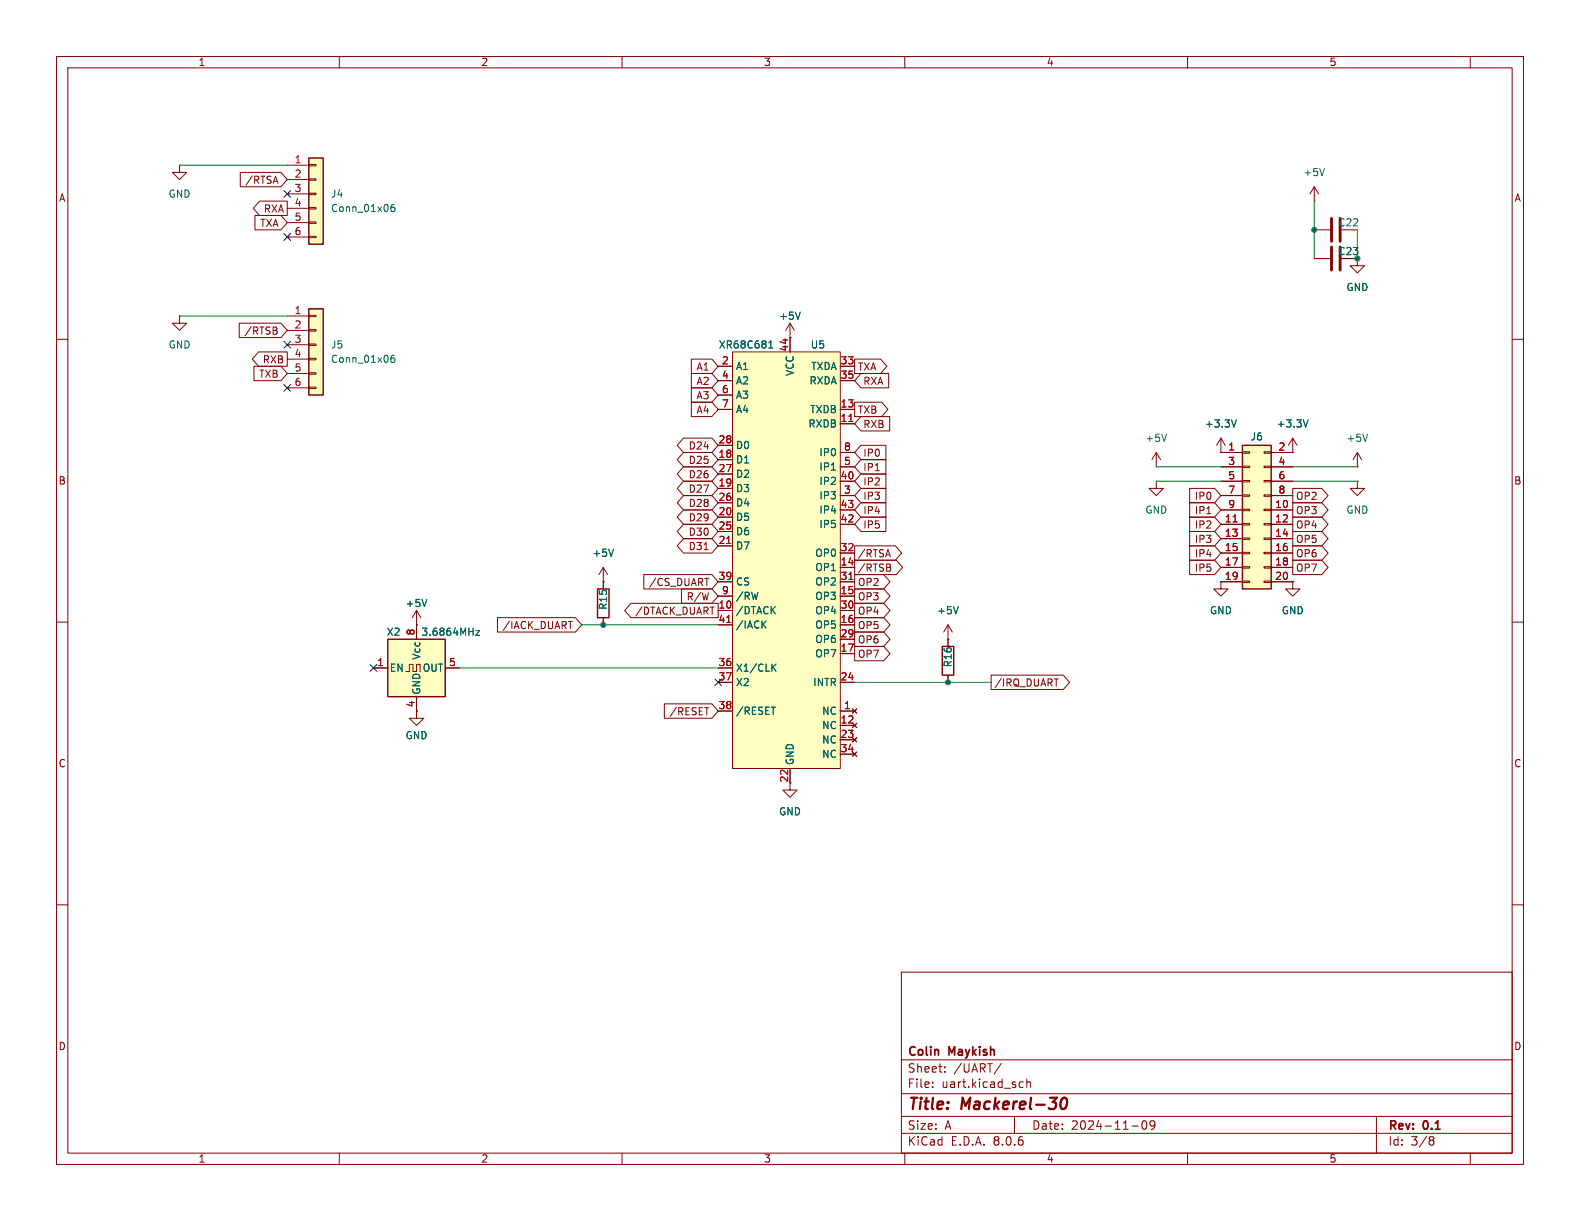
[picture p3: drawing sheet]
<svg xmlns="http://www.w3.org/2000/svg" width="279mm" height="216mm" viewBox="0 0 279 216" stroke-linecap="round" stroke-linejoin="round" font-family="sans-serif">
<g fill="none" stroke="#840000" stroke-width=".18">
<path d="M10 10h259.4v195.9h-259.4zM12 12h255.4v191.9h-255.4zM60 10v2M110 10v2M160 10v2M210 10v2M260 10v2M10 60h2M267.4 60h2M228.6 77.5l-.8 1.2M228.6 77.5v2.5M228.6 77.5l.8 1.2"/>
<path d="M204.5 82.6h.1M204.5 85.1v1.3h1.2l-1.2 1.2-1.3-1.2h1.3M204.5 85.1h.1M204.5 80l-.8 1.3M204.5 80v2.6M204.5 80l.7 1.3M228.6 80h.1M10 110h2M267.4 110h2M139.7 138.4v1.3h1.3l-1.3 1.3-1.3-1.3h1.3M10 160h2M267.4 160h2"/>
<path d="M159.4 171.9h108v32h-108zM159.4 197.4h108M159.4 193.4h108M159.4 187.4h108M164.9 192.1v.2M164.9 191.4v.1M167.1 189.4v.2M167.1 188.7v.1M177.1 188l-1.3 1.9M179.4 197.4v3M180.5 191.3l.4 .1M180.9 192.2l-.4 .1"/>
<path d="M181.6 191.4l.2-.1 .3 .1 .1 .9M181.6 190.8v1.5M200.1 199.1h1.2M202.1 198.3l.2-.1a.81 .81 0 0 1 .6 .6 .81 .81 0 0 1-.3 .8l-.2 .1a.81 .81 0 0 1-.3-1.4zM204.2 198.8l-.3 .3h-.3l-.2-.3 .1-.5 .4-.1 .2 .1a.99 .99 0 0 1-.3 1.4h-.3M243.4 197.4v6.5M60 203.9v2M110 203.9v2M159.4 200.4h108M160 203.9v2M210 203.9v2M253 201h.3l.3 .3-.3 .3"/>
<path d="M253 201.6h.3M253.3 201.6l.2 .2 .1 .4-.3 .3h-.3M260 203.9v2"/>
</g>
<path d="M187.8 194.3a.46 .46 0 0 1 .5-.2 .46 .46 0 0 1 .4 .4 1.15 1.15 0 0 1-.8 1.6l-.2-.1a1.54 1.54 0 0 1 .1-1.7z" fill="none" stroke="#840000" stroke-width=".4"/>
<path d="M206.3 76.8l-.4 1.2M231.3 74.2l-.4 1.3" fill="none" stroke="#006464" stroke-width=".18"/>
<path d="M54.6 27.9h2.5v15.3h-2.5z" fill="#ffffc2"/>
<g fill="none" stroke="#840000" stroke-width=".18">
<path d="M31.7 29.2v1.3h1.3l-1.3 1.3-1.2-1.3h1.2M31.7 29.2h.1M50.8 29.2h3.8M50.8 31.8h3.8M50.8 34.3h3.8M50.8 36.8h3.8M50.8 39.4h3.8M54.6 39.2h1.3v.3h-1.3zM54.6 36.7h1.3v.3h-1.3zM54.6 34.2h1.3v.2h-1.3zM54.6 31.6h1.3v.3h-1.3zM54.6 29.1h1.3v.2h-1.3z"/>
<path d="M232.4 35.6h.1M232.4 33l-.8 1.3M232.4 33v2.6M232.4 33l.8 1.3M50.8 41.9h3.8M54.6 41.8h1.3v.2h-1.3zM232.4 40.6h2.8M106.7 102.9h.1M106.7 100.3v3.8M106.7 109.2v1.3M106.7 100.3l-.8 1.3M106.7 100.3l.7 1.3"/>
</g>
<path d="M54.6 27.9h2.5v15.3h-2.5zM105.7 104.1h2v5.1h-2z" fill="none" stroke="#840000" stroke-width=".25"/>
<path d="M69.7 36.1l-.3 .1a.86 .86 0 0 0 0 1.2l.4-.1v-.4l-.2-.3-.4 .1-.1 .2M234.2 29.8l-.4 1.3M108.5 97.1l-.4 1.3" fill="none" stroke="#006464" stroke-width=".18"/>
<path d="M235.5 38.6v4.1M237 38.6v4.1" fill="none" stroke="#840000" stroke-width=".51"/>
<path d="M129.5 62.2h19.1v73.7h-19.1z" fill="#ffffc2"/>
<g fill="none" stroke="#840000" stroke-width=".18">
<path d="M139.7 59.7v2.5M232.4 45.7h2.8M240 45.7v1.3h1.3l-1.3 1.3-1.2-1.3h1.2M127 72.4h2.5M127 64.8h2.5M127 78.7h2.5M127 67.3h2.5M127 69.9h2.5M129.5 62.2h19.1v73.7h-19.1zM148.6 74.9h2.5M148.6 72.4h2.5M148.6 64.8h2.5"/>
<path d="M148.6 67.3h2.5M127 81.3h2.5M127 86.4h2.5M127 91.4h2.5M127 96.5h2.5M127 94h2.5M127 88.9h2.5M127 83.8h2.5M148.6 87.6h2.5M148.6 97.8h2.5M148.6 85.1h2.5M148.6 92.7h2.5"/>
<path d="M148.6 90.2h2.5M148.6 82.6h2.5M148.6 80h2.5M240 85.1v1.3h1.3l-1.3 1.2-1.2-1.2h1.2M240 85.1h.1M240 82.6h.1M240 80l-.7 1.3M240 80v2.6M240 80l.8 1.3M127 108h2.5M127 105.4h2.5M127 110.5h2.5"/>
<path d="M127 102.9h2.5M127 118.1h2.5M148.6 108h2.5M148.6 100.3h2.5M148.6 105.4h2.5M148.6 110.5h2.5M148.6 115.6h2.5M148.6 113h2.5M148.6 102.9h2.5M215.9 102.9v1.2h1.3l-1.3 1.3-1.3-1.3h1.3M215.9 102.9h.1M228.6 102.9v1.2h1.3l-1.3 1.3-1.3-1.3h1.3"/>
<path d="M228.6 102.9h.1M127 125.7h2.5M127 120.7h2.5M139.7 135.9v2.5M148.6 125.7h2.5M148.6 128.3h2.5M148.6 130.8h2.5M148.6 120.7h2.5M148.6 133.4h2.5M150.7 125.3l.8 .8M150.7 127.9l.8 .8M150.7 130.4l.8 .8"/>
<path d="M150.7 133l.8 .7M151.5 125.3l-.8 .8M151.5 127.9l-.8 .8M151.5 130.4l-.8 .8M151.5 133l-.8 .7"/>
</g>
<path d="M150.1 74.5h.7M128.5 96.1h.7M128.5 110.1h.7M150.1 102.5h.7" fill="none" stroke="#a90000" stroke-width=".18"/>
<path d="M135.9 61.5h.8M135.9 60.6l.4-.3v1.2M241.8 76.8l-.4 1.2M147 83.1h.7M134.9 110.3l.6 .8M135.5 109.8l-.8 .7M136.7 118l.5 .7M137.2 117.4l-.7 .7M136.4 125h.7" fill="none" stroke="#006464" stroke-width=".18"/>
<path d="M235.5 43.7v4.1M237 43.7v4.1" fill="none" stroke="#840000" stroke-width=".51"/>
<path d="M219.7 78.7h5.1v25.4h-5.1z" fill="#ffffc2"/>
<g fill="none" stroke="#840000" stroke-width=".18">
<path d="M31.7 55.9v1.3h1.3l-1.3 1.2-1.2-1.2h1.2M31.7 55.9h.1M215.9 77.5l-.8 1.2M215.9 77.5v2.5M215.9 77.5l.8 1.2M219.7 79.9h1.3v.2h-1.3zM223.5 79.9h1.3v.2h-1.3zM215.9 80h.1M215.9 80h3.8M215.9 90.2h3.8M215.9 92.7h3.8M215.9 95.3h3.8"/>
<path d="M215.9 97.8h3.8M215.9 82.6h3.8M215.9 85.1h3.8M215.9 87.6h3.8M219.7 97.7h1.3v.2h-1.3zM219.7 95.1h1.3v.3h-1.3zM219.7 92.6h1.3v.2h-1.3zM219.7 90h1.3v.3h-1.3zM219.7 87.5h1.3v.3h-1.3zM219.7 85h1.3v.2h-1.3zM219.7 82.4h1.3v.3h-1.3zM223.5 97.7h1.3v.2h-1.3z"/>
<path d="M223.5 95.1h1.3v.3h-1.3zM223.5 92.6h1.3v.2h-1.3zM223.5 90h1.3v.3h-1.3zM223.5 87.5h1.3v.3h-1.3zM223.5 85h1.3v.2h-1.3zM223.5 82.4h1.3v.3h-1.3zM224.8 80h3.8M224.8 90.2h3.8M224.8 92.7h3.8M224.8 95.3h3.8M224.8 97.8h3.8M224.8 82.6h3.8"/>
<path d="M224.8 85.1h3.8M224.8 87.6h3.8M73.7 110.5h.1M73.7 108l-.8 1.2M73.7 108v2.5M73.7 108l.7 1.2M167.6 113h.1M167.6 110.5v3.8M167.6 119.4v1.3M167.6 110.5l-.7 1.3M167.6 110.5l.8 1.3M215.9 100.3h3.8"/>
<path d="M215.9 102.9h3.8M219.7 102.7h1.3v.3h-1.3zM219.7 100.2h1.3v.3h-1.3zM223.5 102.7h1.3v.3h-1.3zM223.5 100.2h1.3v.3h-1.3zM224.8 100.3h3.8M224.8 102.9h3.8M73.7 125.7v1.3h1.2l-1.2 1.3-1.3-1.3h1.3"/>
</g>
<path d="M219.7 78.7h5.1v25.4h-5.1zM166.6 114.3h2.1v5.1h-2.1z" fill="none" stroke="#840000" stroke-width=".25"/>
<path d="M218 92.3h.8" fill="none" stroke="#a90000" stroke-width=".18"/>
<path d="M218.6 74.2l-.4 1.3M75.5 106l-.4 1.3M169.5 107.3l-.5 1.2" fill="none" stroke="#006464" stroke-width=".18"/>
<path d="M54.6 54.6h2.5v15.3h-2.5z" fill="#ffffc2"/>
<path d="M50.8 55.9h3.8M50.8 58.4h3.8M54.6 58.3h1.3v.2h-1.3zM54.6 55.8h1.3v.2h-1.3zM50.8 61h3.8M50.8 63.5h3.8M50.8 66h3.8M50.8 68.6h3.8M54.6 68.5h1.3v.2h-1.3zM54.6 65.9h1.3v.3h-1.3zM54.6 63.4h1.3v.2h-1.3zM54.6 60.8h1.3v.3h-1.3z" fill="none" stroke="#840000" stroke-width=".18"/>
<path d="M54.6 54.6h2.5v15.3h-2.5z" fill="none" stroke="#840000" stroke-width=".25"/>
<path d="M69.7 62.8l-.3 .1a.86 .86 0 0 0 0 1.2l.4-.1v-.5l-.2-.2-.4 .1-.1 .1" fill="none" stroke="#006464" stroke-width=".18"/>
<path d="M68.6 113h10.1v10.2h-10.1z" fill="#ffffc2"/>
<path d="M68.6 113h10.1v10.2h-10.1z" fill="none" stroke="#840000" stroke-width=".25"/>
<g fill="none" stroke="#840000" stroke-width=".18">
<path d="M42.5 30.5h7.2l1.1 1.3-1.1 1.2h-7.2zM45.1 38.1h4.6l1.1 1.3-1.1 1.2h-4.6zM45.9 35.6h4.9v2.5h-4.9l-1.1-1.3zM48.7 31.2l.5 1.2M42.3 57.1h7.4l1.1 1.3-1.1 1.3h-7.4zM48.7 58.4l.3 .3v.3l-.2 .1M48.8 57.9l.2 .2-.2 .3M139.7 59.7h.1M139.7 57.2l-.8 1.2M139.7 57.2v5M139.7 57.2l.8 1.2M232.4 45.7h2.8"/>
<path d="M44.9 64.8h4.8l1.1 1.2-1.1 1.3h-4.8zM45.7 62.2h5.1v2.6h-5.1l-1.1-1.3zM120.9 77.5h5l1.1 1.2-1.1 1.3h-5l-1.1-1.3zM122.3 66h3.6l1.1 1.3-1.1 1.3h-3.6zM122.3 63.5h3.6l1.1 1.3-1.1 1.2h-3.6zM122.3 71.1h3.6l1.1 1.3-1.1 1.3h-3.6zM122.3 68.6h3.6l1.1 1.3-1.1 1.2h-3.6zM127 72.4h2.5M127 64.8h2.5M127 78.7h2.5M127 67.3h2.5M127 69.9h2.5"/>
<path d="M148.6 74.9h2.5M148.6 72.4h2.5M148.6 64.8h2.5M148.6 67.3h2.5M151.1 63.5h4.6l1.1 1.3-1.1 1.2h-4.6zM151.1 71.1h4.8l1.1 1.3-1.1 1.3h-4.8zM152.2 78.7h4.5v2.6h-4.5l-1.1-1.3zM152.2 73.7h5.1v2.5h-5.1l-1.1-1.3zM152.2 66h4.9v2.6h-4.9l-1.1-1.3zM120.9 92.7h5l1.1 1.3-1.1 1.3h-5l-1.1-1.3zM120.9 95.2h5l1.1 1.3-1.1 1.3h-5l-1.1-1.3zM120.9 87.6h5l1.1 1.3-1.1 1.3h-5l-1.1-1.3z"/>
<path d="M120.9 90.2h5l1.1 1.2-1.1 1.3h-5l-1.1-1.3zM120.9 85.1h5l1.1 1.3-1.1 1.2h-5l-1.1-1.2zM120.9 82.5h5l1.1 1.3-1.1 1.3h-5l-1.1-1.3zM120.9 80h5l1.1 1.3-1.1 1.3h-5l-1.1-1.3zM124.5 97.2h.7M127 81.3h2.5M127 86.4h2.5M127 91.4h2.5M127 96.5h2.5M127 94h2.5M127 88.9h2.5M127 83.8h2.5"/>
<path d="M148.6 80h2.5M148.6 90.2h2.5M148.6 92.7h2.5M148.6 97.8h2.5M148.6 82.6h2.5M148.6 85.1h2.5M148.6 87.6h2.5M151.1 96.5h7.2l1.1 1.3-1.1 1.3h-7.2zM151.1 99.1h7.4l1.1 1.2-1.1 1.3h-7.4zM152.2 83.8h4.5v2.6h-4.5l-1.1-1.3zM152.2 88.9h4.5v2.5h-4.5l-1.1-1.2zM152.2 86.4h4.5v2.5h-4.5l-1.1-1.3z"/>
<path d="M152.2 91.4h4.5v2.6h-4.5l-1.1-1.3zM152.2 81.3h4.5v2.5h-4.5l-1.1-1.2zM154.8 83.2h.7M157 97.2l.5 1.3M157.3 99.8l.2 .2-.2 .3M210.4 94h4.4l1.1 1.3-1.1 1.2h-4.4zM210.4 91.4h4.4l1.1 1.3-1.1 1.3h-4.4zM210.4 86.4h4.4l1.1 1.2-1.1 1.3h-4.4zM210.4 88.9h4.4l1.1 1.3-1.1 1.2h-4.4zM210.4 96.5h4.4l1.1 1.3-1.1 1.3h-4.4zM210.4 99.1h4.4l1.1 1.2-1.1 1.3h-4.4zM213.4 90.8h.7"/>
<path d="M215.9 80h.1M215.9 80h3.8M215.9 90.2h3.8M215.9 92.7h3.8M215.9 95.3h3.8M215.9 97.8h3.8M215.9 82.6h3.8M215.9 85.1h3.8M215.9 87.6h3.8M224.8 80h3.8M224.8 90.2h3.8M224.8 92.7h3.8"/>
<path d="M224.8 95.3h3.8M224.8 97.8h3.8M224.8 82.6h3.8M224.8 85.1h3.8M224.8 87.6h3.8M228.6 86.4h5.1l1.2 1.2-1.2 1.3h-5.1zM228.6 94h5.1l1.2 1.3-1.2 1.2h-5.1zM228.6 99.1h5.1l1.2 1.2-1.2 1.3h-5.1zM228.6 88.9h5.1l1.2 1.3-1.2 1.2h-5.1zM228.6 96.5h5.1l1.2 1.3-1.2 1.3h-5.1zM228.6 91.4h5.1l1.2 1.3-1.2 1.3h-5.1zM228.6 80h.1"/>
<path d="M66 118.1h2.6M71.8 118.7h.6v-1.2h.6v1.2h.7v-1.2h.6v1.2M73.7 110.5h.1M73.7 110.5v2.5M78.7 118.1h2.6M88 109.2h13.8l1.1 1.3-1.1 1.3h-13.8zM100.5 109.9h.7M106.7 102.9h.1M106.7 102.9v1.2M106.7 109.2v1.3M111.6 106.7h15.4v2.5h-15.4l-1.1-1.2zM113.9 101.6h12l1.1 1.3-1.1 1.2h-12z"/>
<path d="M120.5 104.1h5.4l1.1 1.3-1.1 1.3h-5.4zM124.6 102.3h.8M127 118.1h2.5M127 102.9h2.5M127 108h2.5M127 105.4h2.5M127 110.5h2.5M148.6 100.3h2.5M148.6 102.9h2.5M148.6 108h2.5M148.6 105.4h2.5M148.6 110.5h2.5"/>
<path d="M148.6 115.6h2.5M148.6 113h2.5M151.1 101.6h5.2l1.1 1.3-1.1 1.2h-5.2zM151.1 114.3h5.2l1.1 1.3-1.1 1.2h-5.2zM151.1 109.2h5.2l1.1 1.3-1.1 1.3h-5.2zM151.1 111.8h5.2l1.1 1.2-1.1 1.3h-5.2zM151.1 104.1h5.2l1.1 1.3-1.1 1.3h-5.2zM151.1 106.7h5.2l1.1 1.3-1.1 1.2h-5.2zM157.2 100.3l.3 .3v.3l-.2 .1M167.6 113h.1M167.6 113v1.3M167.6 119.4v1.3"/>
<path d="M175.3 119.4h12.7l1.1 1.3-1.1 1.2h-12.7zM215.9 102.9h.1M215.9 100.3h3.8M215.9 102.9h3.8M224.8 100.3h3.8M224.8 102.9h3.8M228.6 102.9h.1M73.7 123.2v2.5M117.5 124.5h8.4l1.1 1.2-1.1 1.3h-8.4zM124.6 125.1h.8M127 125.7h2.5M127 120.7h2.5"/>
<path d="M139.7 135.9v2.5M148.6 125.7h2.5M148.6 128.3h2.5M148.6 130.8h2.5M148.6 120.7h2.5M148.6 133.4h2.5M150.7 125.3l.8 .8M150.7 127.9l.8 .8M150.7 130.4l.8 .8M150.7 133l.8 .7M151.5 125.3l-.8 .8M151.5 127.9l-.8 .8"/>
<path d="M151.5 130.4l-.8 .8M151.5 133l-.8 .7M186.4 120.1h.7"/>
</g>
<g fill="none" stroke="#006464" stroke-width=".18">
<path d="M141.5 55.2l-.4 1.3M135.9 61.5h.8M135.9 60.6l.4-.3v1.2M218.6 74.2l-.4 1.3M231.3 74.2l-.4 1.3M108.5 97.1l-.4 1.3M147 83.1h.7M75.5 106l-.4 1.3M84.1 111.5h.7l-.7 .8h.7M134.9 110.3l.6 .8M135.5 109.8l-.8 .7M136.7 118l.5 .7"/>
<path d="M137.2 117.4l-.7 .7M169.5 107.3l-.5 1.2M136.4 125h.7"/>
</g>
<path d="M31.7 29.2h19.1M232.4 35.6v10.1M31.7 55.9h19.1M240 40.6v5.1M204.5 82.6h11.4M204.5 85.1h11.4M228.6 82.6h11.4M228.6 85.1h11.4M81.3 118.1h45.7M102.9 110.5h24.1M151.1 120.7h24.2" fill="none" stroke="#009600" stroke-width=".18"/>
<path d="M50.2 33.7l1.2 1.2M51.4 33.7l-1.2 1.2M50.2 41.3l1.2 1.2M51.4 41.3l-1.2 1.2M50.2 68l1.2 1.2M50.2 60.4l1.2 1.2M51.4 68l-1.2 1.2M51.4 60.4l-1.2 1.2M65.4 117.5l1.2 1.2M66.6 117.5l-1.2 1.2M126.4 120l1.2 1.3M127.6 120l-1.2 1.3" fill="none" stroke="#000084" stroke-width=".18"/>
<path d="M150.1 74.5h.7M128.5 96.1h.7M218 92.3h.8M128.5 110.1h.7M150.1 102.5h.7" fill="none" stroke="#a90000" stroke-width=".18"/>
<g fill="#009600" stroke="#009600" stroke-width=".18">
<circle cx="106.7" cy="110.5" r=".46"/>
<circle cx="240" cy="45.7" r=".46"/>
<circle cx="232.4" cy="40.6" r=".46"/>
<circle cx="167.6" cy="120.7" r=".46"/>
</g>
<g font-size="2.8" fill="#840000">
<text x="160.4" y="196.8">Title:</text>
<text x="170.1" y="196.8">Mackerel-30</text>
</g>
<g font-size="2.1" fill="#840000">
<text x="160.4" y="189.9">Sheet:</text>
<text x="160.4" y="187.1">Colin</text>
<text x="167.9" y="187.1">Maykish</text>
<text x="168.6" y="189.9">/UART/</text>
<text x="160.4" y="192.6">File:</text>
<text x="166.5" y="192.6">uart.kicad_sch</text>
<text x="160.4" y="202.8">KiCad</text>
<text x="160.4" y="200">Size:</text>
<text x="167.1" y="200">A</text>
<text x="168.1" y="202.8">E.D.A.</text>
<text x="175.7" y="202.8">8.0.6</text>
<text x="182.4" y="200">Date:</text>
<text x="189.4" y="200">2024-11-09</text>
<text x="245.4" y="200.2">Rev:</text>
<text x="245.4" y="202.8">Id:</text>
<text x="249.5" y="202.8">3/8</text>
<text x="251.8" y="200.2">0.1</text>
</g>
<g font-size="1.8" fill="#840000">
<text x="35" y="11.9">1</text>
<text x="85" y="11.9">2</text>
<text x="135" y="11.9">3</text>
<text x="185" y="11.9">4</text>
<text x="235" y="11.9">5</text>
<text x="10.3" y="35.9">A</text>
<text x="43.3" y="32.7">/RTSA</text>
<text x="267.7" y="35.9">A</text>
<text x="45.9" y="40.3">TXA</text>
<text x="46.6" y="37.8">RXA</text>
<text x="236.6" y="45.3">C23</text>
<text x="43.1" y="59.4">/RTSB</text>
<text x="46.4" y="64.5">RXB</text>
<text x="123.1" y="65.7">A1</text>
<text x="151.6" y="65.7">TXA</text>
<text x="45.7" y="67">TXB</text>
<text x="123.1" y="68.3">A2</text>
<text x="123.1" y="70.8">A3</text>
<text x="152.6" y="68.3">RXA</text>
<text x="123.1" y="73.3">A4</text>
<text x="151.6" y="73.3">TXB</text>
<text x="152.6" y="75.9">RXB</text>
<text x="121.7" y="82.2">D25</text>
<text x="121.7" y="79.7">D24</text>
<text x="152.6" y="81">IP0</text>
<text x="152.6" y="83.5">IP1</text>
<text x="10.3" y="85.9">B</text>
<text x="121.7" y="89.9">D28</text>
<text x="121.7" y="87.3">D27</text>
<text x="121.7" y="84.8">D26</text>
<text x="152.6" y="86">IP2</text>
<text x="152.6" y="88.6">IP3</text>
<text x="211.2" y="88.6">IP0</text>
<text x="229.1" y="88.6">OP2</text>
<text x="267.7" y="85.9">B</text>
<text x="121.7" y="94.9">D30</text>
<text x="121.7" y="92.4">D29</text>
<text x="152.6" y="91.1">IP4</text>
<text x="152.6" y="93.7">IP5</text>
<text x="211.2" y="93.7">IP2</text>
<text x="211.2" y="91.1">IP1</text>
<text x="229.1" y="91.1">OP3</text>
<text x="229.1" y="93.7">OP4</text>
<text x="121.7" y="97.5">D31</text>
<text x="151.6" y="98.7">/RTSA</text>
<text x="151.6" y="101.3">/RTSB</text>
<text x="211.2" y="96.2">IP3</text>
<text x="211.2" y="98.7">IP4</text>
<text x="211.2" y="101.3">IP5</text>
<text x="229.1" y="96.2">OP5</text>
<text x="229.1" y="101.3">OP7</text>
<text x="229.1" y="98.7">OP6</text>
<text x="114.7" y="103.8">/CS_DUART</text>
<text x="121.3" y="106.4">R/W</text>
<text x="151.6" y="103.8">OP2</text>
<text x="151.6" y="106.4">OP3</text>
<text x="88.8" y="111.4">/IACK_DUART</text>
<text x="112.2" y="108.9">/DTACK_DUART</text>
<text x="151.6" y="111.4">OP5</text>
<text x="151.6" y="114">OP6</text>
<text x="151.6" y="108.9">OP4</text>
<text x="151.6" y="116.5">OP7</text>
<text x="175.7" y="121.6">/IRQ_DUART</text>
<text x="118.3" y="126.7">/RESET</text>
<text x="10.3" y="135.9">C</text>
<text x="267.7" y="135.9">C</text>
<text x="139.4" y="138.5" transform="rotate(-90 139.4 138.5)">22</text>
<text x="10.3" y="185.9">D</text>
<text x="267.7" y="185.9">D</text>
<text x="35" y="205.8">1</text>
<text x="85" y="205.8">2</text>
<text x="135" y="205.8">3</text>
<text x="185" y="205.8">4</text>
<text x="235" y="205.8">5</text>
</g>
<g font-size="1.8" fill="#a90000">
<text x="52" y="29">1</text>
<text x="52" y="31.5">2</text>
<text x="52" y="34">3</text>
<text x="52" y="36.6">4</text>
<text x="52" y="39.1">5</text>
<text x="52" y="41.7">6</text>
<text x="52" y="55.6">1</text>
<text x="52" y="58.2">2</text>
<text x="52" y="60.7">3</text>
<text x="52" y="63.2">4</text>
<text x="52" y="65.8">5</text>
<text x="127.6" y="64.5">2</text>
<text x="139.4" y="62.3" transform="rotate(-90 139.4 62.3)">44</text>
<text x="148.5" y="64.5">33</text>
<text x="52" y="68.3">6</text>
<text x="127.6" y="67.1">4</text>
<text x="127.6" y="69.6">6</text>
<text x="148.5" y="67.1">35</text>
<text x="127.6" y="72.1">7</text>
<text x="148.5" y="74.7">11</text>
<text x="148.5" y="72.1">13</text>
<text x="127" y="81">18</text>
<text x="127" y="83.6">27</text>
<text x="127" y="78.5">28</text>
<text x="149.2" y="82.3">5</text>
<text x="149.2" y="79.8">8</text>
<text x="217.1" y="79.8">1</text>
<text x="217.1" y="82.3">3</text>
<text x="226" y="79.8">2</text>
<text x="226" y="82.3">4</text>
<text x="127" y="86.1">19</text>
<text x="127" y="88.6">26</text>
<text x="148.5" y="84.8">40</text>
<text x="148.5" y="89.9">43</text>
<text x="149.2" y="87.4">3</text>
<text x="217.1" y="84.8">5</text>
<text x="217.1" y="87.4">7</text>
<text x="217.1" y="89.9">9</text>
<text x="225.4" y="89.9">10</text>
<text x="226" y="84.8">6</text>
<text x="226" y="87.4">8</text>
<text x="127" y="91.2">20</text>
<text x="127" y="93.7">25</text>
<text x="148.5" y="92.5">42</text>
<text x="216.5" y="92.5">11</text>
<text x="216.5" y="95">13</text>
<text x="225.4" y="92.5">12</text>
<text x="225.4" y="95">14</text>
<text x="127" y="96.3">21</text>
<text x="148.5" y="100.1">14</text>
<text x="148.5" y="97.5">32</text>
<text x="216.5" y="97.5">15</text>
<text x="216.5" y="100.1">17</text>
<text x="225.4" y="97.5">16</text>
<text x="225.4" y="100.1">18</text>
<text x="127" y="107.7">10</text>
<text x="127" y="102.6">39</text>
<text x="127.6" y="105.2">9</text>
<text x="148.5" y="105.2">15</text>
<text x="148.5" y="107.7">30</text>
<text x="148.5" y="102.6">31</text>
<text x="216.5" y="102.6">19</text>
<text x="225.4" y="102.6">20</text>
<text x="73.4" y="112.5" transform="rotate(-90 73.4 112.5)">8</text>
<text x="127" y="110.2">41</text>
<text x="148.5" y="110.2">16</text>
<text x="148.5" y="112.8">29</text>
<text x="66.6" y="117.9">1</text>
<text x="79.3" y="117.9">5</text>
<text x="127" y="117.9">36</text>
<text x="148.5" y="115.3">17</text>
<text x="73.4" y="125.2" transform="rotate(-90 73.4 125.2)">4</text>
<text x="127" y="120.4">37</text>
<text x="127" y="125.5">38</text>
<text x="148.5" y="120.4">24</text>
<text x="149.2" y="125.5">1</text>
<text x="148.5" y="128">12</text>
<text x="148.5" y="130.6">23</text>
<text x="148.5" y="133.1">34</text>
</g>
<g font-size="1.8" fill="#006464">
<text x="29.7" y="35.2">GND</text>
<text x="58.4" y="35.2">J4</text>
<text x="230.4" y="31.3">+5V</text>
<text x="58.4" y="37.7">Conn_01x06</text>
<text x="236.6" y="40.2">C22</text>
<text x="238" y="51.7">GND</text>
<text x="137.7" y="56.7">+5V</text>
<text x="29.7" y="61.8">GND</text>
<text x="58.4" y="61.8">J5</text>
<text x="58.4" y="64.4">Conn_01x06</text>
<text x="127" y="61.8">XR68C681</text>
<text x="130" y="65.6">A1</text>
<text x="143.3" y="61.8">U5</text>
<text x="143.3" y="65.6">TXDA</text>
<text x="130" y="68.2">A2</text>
<text x="130" y="70.7">A3</text>
<text x="140.6" y="66.6" transform="rotate(-90 140.6 66.6)">VCC</text>
<text x="143" y="68.2">RXDA</text>
<text x="130" y="73.3">A4</text>
<text x="142.9" y="75.8">RXDB</text>
<text x="143.2" y="73.3">TXDB</text>
<text x="213" y="75.8">+3.3V</text>
<text x="225.7" y="75.8">+3.3V</text>
<text x="130" y="82.1">D1</text>
<text x="130" y="79.6">D0</text>
<text x="144.8" y="83.4">IP1</text>
<text x="144.8" y="80.9">IP0</text>
<text x="202.4" y="78.3">+5V</text>
<text x="221.1" y="78.1">J6</text>
<text x="238" y="78.3">+5V</text>
<text x="130" y="87.2">D3</text>
<text x="130" y="89.8">D4</text>
<text x="130" y="84.7">D2</text>
<text x="144.8" y="88.5">IP3</text>
<text x="144.8" y="86">IP2</text>
<text x="130" y="92.3">D5</text>
<text x="130" y="94.8">D6</text>
<text x="144.8" y="93.6">IP5</text>
<text x="144.8" y="91">IP4</text>
<text x="202.4" y="91">GND</text>
<text x="238" y="91">GND</text>
<text x="104.6" y="98.7">+5V</text>
<text x="130" y="97.4">D7</text>
<text x="144.1" y="101.2">OP1</text>
<text x="144.1" y="98.7">OP0</text>
<text x="71.6" y="107.5">+5V</text>
<text x="107.5" y="107.9" transform="rotate(-90 107.5 107.9)">R15</text>
<text x="130" y="103.7">CS</text>
<text x="130" y="106.3">/RW</text>
<text x="144.1" y="106.3">OP3</text>
<text x="144.1" y="103.7">OP2</text>
<text x="68.3" y="112.6">X2</text>
<text x="74.4" y="112.6">3.6864MHz</text>
<text x="130" y="108.8">/DTACK</text>
<text x="130" y="111.4">/IACK</text>
<text x="144.1" y="111.4">OP5</text>
<text x="144.1" y="113.9">OP6</text>
<text x="144.1" y="108.8">OP4</text>
<text x="165.6" y="108.8">+5V</text>
<text x="213.9" y="108.8">GND</text>
<text x="226.6" y="108.8">GND</text>
<text x="68.8" y="119">EN</text>
<text x="74.5" y="116.8" transform="rotate(-90 74.5 116.8)">Vcc</text>
<text x="74.7" y="119">OUT</text>
<text x="130" y="119">X1/CLK</text>
<text x="144.1" y="116.4">OP7</text>
<text x="168.5" y="118.1" transform="rotate(-90 168.5 118.1)">R16</text>
<text x="74.5" y="122.9" transform="rotate(-90 74.5 122.9)">GND</text>
<text x="130" y="121.5">X2</text>
<text x="143.7" y="121.5">INTR</text>
<text x="71.6" y="130.9">GND</text>
<text x="130" y="126.6">/RESET</text>
<text x="145.3" y="126.6">NC</text>
<text x="145.3" y="129.1">NC</text>
<text x="145.3" y="131.7">NC</text>
<text x="140.6" y="135.4" transform="rotate(-90 140.6 135.4)">GND</text>
<text x="145.3" y="134.2">NC</text>
<text x="137.7" y="144.4">GND</text>
</g>
</svg>
